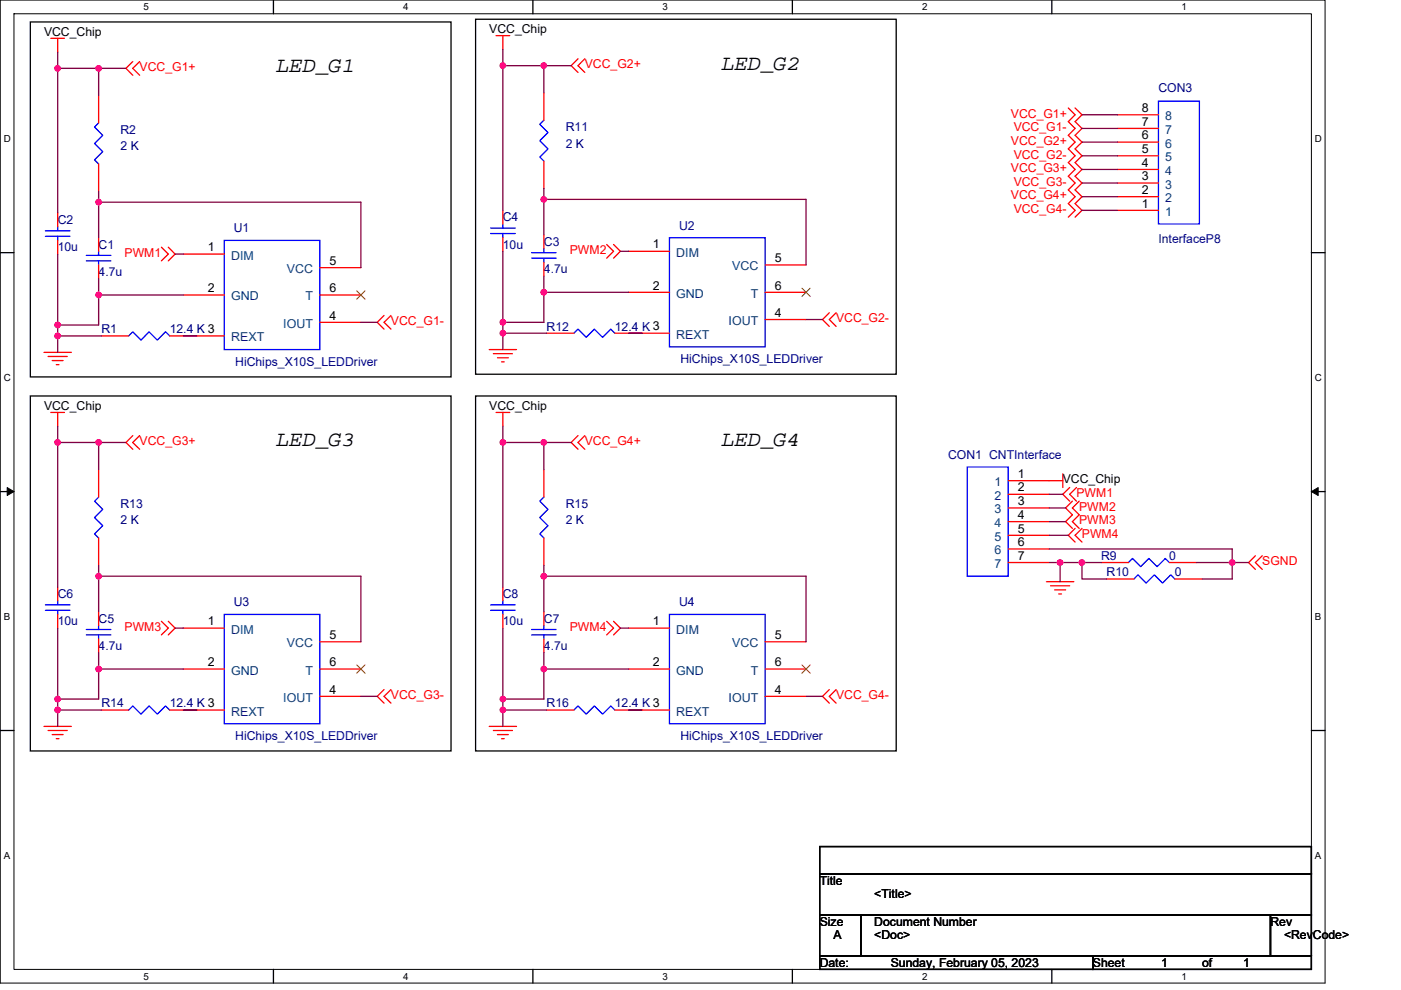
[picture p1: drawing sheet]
<svg xmlns="http://www.w3.org/2000/svg" width="297mm" height="210mm" viewBox="0 0 297 210" stroke-linecap="round" stroke-linejoin="round" font-family="sans-serif">
<path d="M.1 0h280.8v208.5h-280.8zM3 2.9h275v202.7h-275z" fill="none" stroke="#000" stroke-width=".21"/>
<g fill="#fff">
<path d="M30.5 .3h1.1v2.3h-1.1z"/>
<path d="M30.5 205.9h1.1v2.3h-1.1z"/>
</g>
<path d="M58 0v2.9M58 205.6v2.9" fill="none" stroke="#000" stroke-width=".28"/>
<g fill="#fff">
<path d="M85.5 .3h1.1v2.3h-1.1z"/>
<path d="M85.5 205.9h1.1v2.3h-1.1z"/>
</g>
<path d="M113 0v2.9M113 205.6v2.9" fill="none" stroke="#000" stroke-width=".28"/>
<g fill="#fff">
<path d="M140.5 .3h1.1v2.3h-1.1z"/>
<path d="M140.5 205.9h1.1v2.3h-1.1z"/>
</g>
<path d="M168 0v2.9M168 205.6v2.9" fill="none" stroke="#000" stroke-width=".28"/>
<g fill="#fff">
<path d="M195.5 .3h1.2v2.3h-1.2z"/>
<path d="M195.5 205.9h1.2v2.3h-1.2z"/>
</g>
<path d="M223 0v2.9M223 205.6v2.9" fill="none" stroke="#000" stroke-width=".28"/>
<g fill="#fff">
<path d="M250.5 .3h1.2v2.3h-1.2z"/>
<path d="M250.5 205.9h1.2v2.3h-1.2z"/>
<path d="M.8 28.3h1.5v2.3h-1.5z"/>
<path d="M278.8 28.3h1.5v2.3h-1.5z"/>
<path d="M.8 78.9h1.5v2.3h-1.5z"/>
<path d="M278.8 78.9h1.5v2.3h-1.5z"/>
</g>
<path d="M.1 53.6h2.9M278 53.6h2.9" fill="none" stroke="#000" stroke-width=".28"/>
<g fill="#fff">
<path d="M.8 129.6h1.4v2.3h-1.4z"/>
<path d="M278.8 129.6h1.4v2.3h-1.4z"/>
</g>
<path d="M.1 104.3h2.9M278 104.3h2.9" fill="none" stroke="#000" stroke-width=".28"/>
<path d="M1.5 103.4l1.5 .9-1.5 .8zM278 104.3l1.5-.9v1.7z" fill="#000" stroke="#000" stroke-width=".21"/>
<g fill="#fff">
<path d="M.8 180.3h1.4v2.3h-1.4z"/>
<path d="M278.8 180.3h1.4v2.3h-1.4z"/>
</g>
<g fill="none" stroke="#000" stroke-width=".28">
<path d="M6.4 4.7h89.2v75.2h-89.2zM100.8 4.1h89.2v75.3h-89.2zM6.4 84h89.2v75.3h-89.2zM100.8 84h89.2v75.3h-89.2zM.1 154.9h2.9M278 154.9h2.9M173.8 179.6h104.2v5.7h-104.2zM173.8 194h8.7v8.7h-8.7zM173.8 185.3h104.2v8.7h-104.2zM182.5 194h86.9v8.7h-86.9zM269.4 194h8.6v8.7h-8.6zM173.8 202.7h57.9v2.9h-57.9z"/>
<path d="M231.7 202.7h46.3v2.9h-46.3z"/>
</g>
<g fill="none" stroke="#f00" stroke-width=".28">
<path d="M10.8 8.1h2.9M12.2 8.1v2.9M28.1 13.1l-1.4 1.4 1.4 1.5M29.6 13.1l-1.5 1.4 1.5 1.5M105.2 7.6h2.9M106.6 7.6v2.9M115.3 19.7v5.8M122.6 12.5l-1.5 1.4 1.5 1.5M124 12.5l-1.4 1.4 1.4 1.5M20.9 34.8v5.8M20.9 20.3v5.8M115.3 34.2v5.8"/>
<path d="M226.5 22.9l1.4 1.4-1.4 1.5 1.4 1.4-1.4 1.5 1.4 1.4-1.4 1.5 1.4 1.4-1.4 1.5 1.4 1.4-1.4 1.5 1.4 1.4-1.4 1.5 1.4 1.4-1.4 1.5 1.4 1.4-1.4 1.5M227.9 22.9l1.5 1.4-1.5 1.5 1.5 1.4-1.5 1.5 1.5 1.4-1.5 1.5 1.5 1.4-1.5 1.5 1.5 1.4-1.5 1.5 1.5 1.4-1.5 1.5 1.5 1.4-1.5 1.5 1.5 1.4-1.5 1.5M236.9 38.8h8.7M236.9 35.9h8.7M236.9 33h8.7M236.9 30.1h8.7M236.9 27.2h8.7M236.9 24.3h8.7M12.2 45.2v2.9M12.2 51v2.9M20.9 50.4v2.9M20.9 56.2v2.9"/>
<path d="M34.2 52.4l1.5 1.5-1.5 1.4M35.7 52.4l1.4 1.5-1.4 1.4M38.9 53.9h8.7M67.8 56.8h8.7M106.6 44.6v2.9M106.6 50.4v2.9M115.3 49.8v2.9M115.3 55.6v2.9M128.6 51.9l1.5 1.4-1.5 1.5M130.1 51.9l1.4 1.4-1.4 1.5M133.3 53.3h8.6M162.2 56.2h8.7"/>
<path d="M236.9 44.6h8.7M236.9 41.7h8.7M9.3 74.7h5.8M10.2 75.6h4.1M11.1 76.5h2.3M11.9 77.3h.6M21.5 71.2h5.8M36 71.2h5.8M38.9 62.6h8.7M38.9 71.2h8.7M67.8 68.4h8.7M67.8 62.6h8.7"/>
<path d="M81.4 66.9l-1.4 1.5 1.4 1.4M82.9 66.9l-1.5 1.5 1.5 1.4M103.7 74.1h5.8M104.6 75h4M105.5 75.9h2.3M106.3 76.8h.6M115.9 70.7h5.8M130.4 70.7h5.8M133.3 62h8.6M133.3 70.7h8.6M162.2 67.8h8.7M162.2 62h8.7"/>
<path d="M175.8 66.3l-1.4 1.5 1.4 1.4M177.3 66.3l-1.5 1.5 1.5 1.4M10.8 87.5h2.9M12.2 87.5v2.9M20.9 99.6v5.8M28.1 92.4l-1.4 1.5 1.4 1.4M29.6 92.4l-1.5 1.5 1.5 1.4M105.2 87.5h2.9M106.6 87.5v2.9M115.3 99.6v5.8M122.6 92.4l-1.5 1.5 1.5 1.4M124 92.4l-1.4 1.5 1.4 1.4"/>
<path d="M20.9 114.1v5.8M115.3 114.1v5.8M213.8 104.8h8.6M213.8 107.7h8.6M213.8 110.6h8.6M213.8 113.5h8.6M213.8 116.4h8.6M213.8 119.3h8.6M225.3 102h-11.5M225.3 100.5v2.9M226.8 103.4l-1.5 1.4 1.5 1.5M227.4 106.3l-1.5 1.4 1.5 1.5-1.5 1.4 1.5 1.5"/>
<path d="M227.9 112.1l-1.4 1.4 1.4 1.5M228.2 103.4l-1.4 1.4 1.4 1.5M228.8 106.3l-1.4 1.4 1.4 1.5-1.4 1.4 1.4 1.5M229.4 112.1l-1.5 1.4 1.5 1.5M233.4 119.3h5.8M247.9 119.3h5.8M266.2 117.9l-1.5 1.4 1.5 1.5M267.6 117.9l-1.4 1.4 1.4 1.5M12.2 124.5v2.9M12.2 130.3v2.9M20.9 129.8v2.9M20.9 135.5v2.9"/>
<path d="M34.2 131.8l1.5 1.4-1.5 1.5M35.7 131.8l1.4 1.4-1.4 1.5M38.9 133.2h8.7M67.8 136.1h8.7M106.6 124.5v2.9M106.6 130.3v2.9M115.3 129.8v2.9M115.3 135.5v2.9M128.6 131.8l1.5 1.4-1.5 1.5M130.1 131.8l1.4 1.4-1.4 1.5M133.3 133.2h8.6M162.2 136.1h8.7"/>
<path d="M221.9 123.4h5.8M222.7 124.2h4.1M223.6 125.1h2.3M224.5 126h.6M234.6 122.8h5.8M249.1 122.8h5.8M9.3 154.1h5.8M10.2 154.9h4.1M11.1 155.8h2.3M11.9 156.7h.6M21.5 150.6h5.8M36 150.6h5.8"/>
<path d="M38.9 141.9h8.7M38.9 150.6h8.7M67.8 147.7h8.7M67.8 141.9h8.7M81.4 146.3l-1.4 1.4 1.4 1.4M82.9 146.3l-1.5 1.4 1.5 1.4M103.7 154.1h5.8M104.6 154.9h4M105.5 155.8h2.3M106.3 156.7h.6M115.9 150.6h5.8M130.4 150.6h5.8"/>
<path d="M133.3 141.9h8.6M133.3 150.6h8.6M162.2 147.7h8.7M162.2 141.9h8.7M175.8 146.3l-1.4 1.4 1.4 1.4M177.3 146.3l-1.5 1.4 1.5 1.4"/>
</g>
<g fill="none" stroke="#00f" stroke-width=".28">
<path d="M20.9 26.1l-.9 .8 1.8 1.8-1.8 1.7 1.8 1.8-1.8 1.7 .9 .9M115.3 25.5l-.9 .9 1.8 1.7-1.8 1.7 1.8 1.8-1.8 1.7 .9 .9M245.6 21.5h8.7v26h-8.7zM9.6 50.1h5.2M9.6 49h5.2M12.2 50.1v.9M12.2 48.1v.9M18.3 55.3h5.2M18.3 54.2h5.2M20.9 55.3v.9M20.9 53.3v.9M47.6 51h20.2v23.1h-20.2z"/>
<path d="M104 49.5h5.2M104 48.4h5.2M106.6 49.5v.9M106.6 47.5v.9M112.7 54.8h5.2M112.7 53.6h5.2M115.3 54.8v.8M115.3 52.7v.9M141.9 50.4h20.3v23.2h-20.3zM27.3 71.2l.8-.8 1.8 1.7 1.7-1.7 1.8 1.7 1.7-1.7 .9 .8M121.7 70.7l.9-.9 1.7 1.7 1.7-1.7 1.8 1.7 1.7-1.7 .9 .9M205.1 99.1h8.7v23.1h-8.7z"/>
<path d="M20.9 105.4l-.9 .9 1.8 1.7-1.8 1.8 1.8 1.7-1.8 1.7 .9 .9M115.3 105.4l-.9 .9 1.8 1.7-1.8 1.8 1.8 1.7-1.8 1.7 .9 .9M239.2 119.3l.9-.9 1.7 1.8 1.8-1.8 1.7 1.8 1.8-1.8 .8 .9M9.6 129.5h5.2M9.6 128.3h5.2M12.2 129.5v.8M12.2 127.4v.9M18.3 134.7h5.2M18.3 133.5h5.2M20.9 134.7v.8M20.9 132.7v.8M47.6 130.3h20.2v23.2h-20.2z"/>
<path d="M104 129.5h5.2M104 128.3h5.2M106.6 129.5v.8M106.6 127.4v.9M112.7 134.7h5.2M112.7 133.5h5.2M115.3 134.7v.8M115.3 132.7v.8M141.9 130.3h20.3v23.2h-20.3zM240.4 122.8l.9-.9 1.7 1.8 1.7-1.8 1.8 1.8 1.7-1.8 .9 .9M27.3 150.6l.8-.9 1.8 1.8 1.7-1.8 1.8 1.8 1.7-1.8 .9 .9M121.7 150.6l.9-.9 1.7 1.8 1.7-1.8 1.8 1.8 1.7-1.8 .9 .9"/>
</g>
<path d="M75.6 61.7l1.8 1.8M77.4 61.7l-1.8 1.8M170 61.1l1.8 1.8M171.8 61.1l-1.8 1.8M75.6 141l1.8 1.8M77.4 141l-1.8 1.8M170 141l1.8 1.8M171.8 141l-1.8 1.8" fill="none" stroke="#804000" stroke-width=".21"/>
<g fill="none" stroke="#800040" stroke-width=".28">
<path d="M12.2 11v3.5M12.2 14.5v30.7M12.2 14.5h8.7M20.9 14.5h5.8M20.9 14.5v5.8M106.6 10.5v3.4M106.6 13.9v30.7M106.6 13.9h8.7M115.3 13.9v5.8M115.3 13.9h5.8M115.3 40v2.3M229.4 24.3h7.5"/>
<path d="M229.4 27.2h7.5M229.4 30.1h7.5M229.4 33h7.5M229.4 35.9h7.5M229.4 38.8h7.5M12.2 53.9v15M20.9 59.1v3.5M20.9 40.6v2.3M20.9 42.9h55.6v13.9M20.9 42.9v7.5M37.1 53.9h1.8M106.6 53.3v15.1"/>
<path d="M115.3 42.3h55.6v13.9M115.3 58.5v3.5M115.3 42.3v7.5M131.5 53.3h1.8M229.4 41.7h7.5M229.4 44.6h7.5M12.2 71.2h9.3M12.2 68.9v2.3M12.2 71.2v3.5M20.9 62.6v6.3h-8.7M20.9 62.6h18M38.9 71.2h2.9"/>
<path d="M76.5 68.4h3.5M106.6 70.7h9.3M106.6 68.4v2.3M106.6 70.7v3.4M115.3 62v6.4h-8.7M115.3 62h18M133.3 70.7h2.9M170.9 67.8h3.5M12.2 90.4v3.5M20.9 93.9h5.8M20.9 93.9v5.7M20.9 93.9h-8.7v30.6"/>
<path d="M106.6 90.4v3.5M106.6 93.9v30.6M106.6 93.9h8.7M115.3 93.9v5.7M115.3 93.9h5.8M20.9 119.9v2.3M115.3 119.9v2.3M222.4 116.4h38.9v2.9M222.4 104.8h2.9M222.4 119.3h2.4M222.4 113.5h4.1M222.4 107.7h3.5"/>
<path d="M222.4 110.6h3.5M224.8 119.3v4.1M224.8 119.3h4.6M229.4 119.3v3.5h5.2M229.4 119.3h4M253.7 119.3h7.6M261.3 119.3v3.5h-6.4M261.3 119.3h3.4M12.2 133.2v15.1M20.9 122.2h55.6v13.9M20.9 122.2v7.6M20.9 138.4v3.5"/>
<path d="M37.1 133.2h1.8M106.6 133.2v15.1M115.3 122.2h55.6v13.9M115.3 138.4v3.5M115.3 122.2v7.6M131.5 133.2h1.8M12.2 148.3v2.3M12.2 150.6v3.5M12.2 150.6h9.3M20.9 141.9v6.4h-8.7M20.9 141.9h18M38.9 150.6h2.9"/>
<path d="M76.5 147.7h3.5M106.6 150.6h9.3M106.6 148.3v2.3M106.6 150.6v3.5M115.3 141.9v6.4h-8.7M115.3 141.9h18M133.3 150.6h2.9M170.9 147.7h3.5"/>
</g>
<g fill="#f0f" stroke="#f0f" stroke-width=".28">
<circle cx="12.2" cy="71.2" r=".57"/>
<circle cx="12.2" cy="68.9" r=".57"/>
<circle cx="20.9" cy="62.6" r=".57"/>
<circle cx="20.9" cy="14.5" r=".57"/>
<circle cx="12.2" cy="14.5" r=".57"/>
<circle cx="229.4" cy="119.3" r=".57"/>
<circle cx="224.7" cy="119.3" r=".57"/>
<circle cx="261.2" cy="119.3" r=".57"/>
<circle cx="20.9" cy="42.9" r=".57"/>
<circle cx="106.6" cy="70.7" r=".57"/>
<circle cx="106.6" cy="68.3" r=".57"/>
<circle cx="115.3" cy="13.9" r=".57"/>
<circle cx="106.6" cy="13.9" r=".57"/>
<circle cx="115.3" cy="42.3" r=".57"/>
<circle cx="115.3" cy="62" r=".57"/>
<circle cx="12.2" cy="148.3" r=".57"/>
<circle cx="12.2" cy="150.6" r=".57"/>
<circle cx="12.2" cy="93.8" r=".57"/>
<circle cx="20.9" cy="93.8" r=".57"/>
<circle cx="20.9" cy="141.9" r=".57"/>
<circle cx="20.9" cy="122.2" r=".57"/>
<circle cx="106.6" cy="148.3" r=".57"/>
<circle cx="106.6" cy="150.6" r=".57"/>
<circle cx="115.3" cy="93.8" r=".57"/>
<circle cx="106.6" cy="93.8" r=".57"/>
<circle cx="115.3" cy="141.9" r=".57"/>
<circle cx="115.3" cy="122.2" r=".57"/>
</g>
<g font-size="4.6">
<text x="58.6" y="15.3">LED_G1</text>
<text x="152.9" y="14.8">LED_G2</text>
<text x="58.6" y="94.7">LED_G3</text>
<text x="152.9" y="94.7">LED_G4</text>
</g>
<g font-size="2.6">
<text x="9.3" y="7.6">VCC_Chip</text>
<text x="103.7" y="7">VCC_Chip</text>
<text x="242.1" y="23.7">8</text>
<text x="242.1" y="29.5">6</text>
<text x="242.1" y="26.6">7</text>
<text x="242.1" y="35.3">4</text>
<text x="242.1" y="32.4">5</text>
<text x="242.1" y="41.1">2</text>
<text x="242.1" y="38.2">3</text>
<text x="242.1" y="44">1</text>
<text x="44.1" y="53.3">1</text>
<text x="138.4" y="52.7">1</text>
<text x="69.8" y="56.2">5</text>
<text x="164.2" y="55.6">5</text>
<text x="44.1" y="62">2</text>
<text x="69.8" y="62">6</text>
<text x="138.4" y="61.4">2</text>
<text x="164.2" y="61.4">6</text>
<text x="69.8" y="67.8">4</text>
<text x="164.2" y="67.2">4</text>
<text x="9.3" y="86.9">VCC_Chip</text>
<text x="103.7" y="86.9">VCC_Chip</text>
<text x="215.8" y="101.4">1</text>
<text x="215.8" y="104.2">2</text>
<text x="215.8" y="107.1">3</text>
<text x="225.3" y="102.5">VCC_Chip</text>
<text x="215.8" y="110">4</text>
<text x="215.8" y="112.9">5</text>
<text x="215.8" y="115.8">6</text>
<text x="215.8" y="118.7">7</text>
<text x="44.1" y="132.6">1</text>
<text x="69.8" y="135.5">5</text>
<text x="138.4" y="132.6">1</text>
<text x="164.2" y="135.5">5</text>
<text x="44.1" y="141.3">2</text>
<text x="69.8" y="141.3">6</text>
<text x="138.4" y="141.3">2</text>
<text x="164.2" y="141.3">6</text>
<text x="69.8" y="147.1">4</text>
<text x="164.2" y="147.1">4</text>
<text x="173.8" y="187.7">Title</text>
<text x="185.4" y="190.6">&lt;Title&gt;</text>
<text x="173.8" y="196.4">Size</text>
<text x="185.4" y="196.4">Document Number</text>
<text x="269.4" y="196.4">Rev</text>
<text x="176.7" y="199.3">A</text>
<text x="185.4" y="199.3">&lt;Doc&gt;</text>
<text x="272.2" y="199.3">&lt;RevCode&gt;</text>
<text x="173.8" y="205">Date:</text>
<text x="188.9" y="205">Sunday, February 05, 2023</text>
<text x="231.7" y="205">Sheet</text>
<text x="246.2" y="205">1</text>
<text x="254.9" y="205">of</text>
<text x="263.6" y="205">1</text>
</g>
<g font-size="2.6" fill="#f00">
<text x="29.6" y="15.1">VCC_G1+</text>
<text x="124" y="14.5">VCC_G2+</text>
<text x="214.3" y="24.9">VCC_G1+</text>
<text x="214.9" y="27.8">VCC_G1-</text>
<text x="214.3" y="30.7">VCC_G2+</text>
<text x="214.9" y="33.6">VCC_G2-</text>
<text x="214.3" y="36.5">VCC_G3+</text>
<text x="214.9" y="39.4">VCC_G3-</text>
<text x="214.3" y="42.3">VCC_G4+</text>
<text x="214.9" y="45.2">VCC_G4-</text>
<text x="120.8" y="53.9">PWM2</text>
<text x="26.4" y="54.5">PWM1</text>
<text x="82.9" y="69">VCC_G1-</text>
<text x="177.3" y="68.4">VCC_G2-</text>
<text x="29.6" y="94.4">VCC_G3+</text>
<text x="124" y="94.4">VCC_G4+</text>
<text x="228.2" y="105.4">PWM1</text>
<text x="228.8" y="108.3">PWM2</text>
<text x="228.8" y="111.2">PWM3</text>
<text x="229.4" y="114.1">PWM4</text>
<text x="267.6" y="119.9">SGND</text>
<text x="26.4" y="133.8">PWM3</text>
<text x="120.8" y="133.8">PWM4</text>
<text x="82.9" y="148.3">VCC_G3-</text>
<text x="177.3" y="148.3">VCC_G4-</text>
</g>
<g font-size="2.6" fill="#000080">
<text x="245.6" y="19.4">CON3</text>
<text x="25.5" y="28.4">R2</text>
<text x="119.9" y="27.8">R11</text>
<text x="25.5" y="31.9">2 K</text>
<text x="119.9" y="31.3">2 K</text>
<text x="12.2" y="47.5">C2</text>
<text x="106.6" y="46.9">C4</text>
<text x="12.2" y="53.3">10u</text>
<text x="20.9" y="52.7">C1</text>
<text x="49.6" y="49.3">U1</text>
<text x="106.6" y="52.7">10u</text>
<text x="115.3" y="52.2">C3</text>
<text x="144" y="48.7">U2</text>
<text x="245.6" y="51.6">InterfaceP8</text>
<text x="20.9" y="58.5">4.7u</text>
<text x="115.3" y="58">4.7u</text>
<text x="21.5" y="70.7">R1</text>
<text x="36" y="70.7">12.4 K 3</text>
<text x="115.9" y="70.1">R12</text>
<text x="130.4" y="70.1">12.4 K 3</text>
<text x="49.9" y="77.6">HiChips_X10S_LEDDriver</text>
<text x="144.3" y="77.1">HiChips_X10S_LEDDriver</text>
<text x="201" y="97.3">CON1 CNTInterface</text>
<text x="25.5" y="107.8">R13</text>
<text x="119.9" y="107.8">R15</text>
<text x="25.5" y="111.2">2 K</text>
<text x="119.9" y="111.2">2 K</text>
<text x="233.4" y="118.8">R9</text>
<text x="247.9" y="118.8">0</text>
<text x="234.6" y="122.2">R10</text>
<text x="249.1" y="122.2">0</text>
<text x="12.2" y="126.9">C6</text>
<text x="49.6" y="128.6">U3</text>
<text x="106.6" y="126.9">C8</text>
<text x="144" y="128.6">U4</text>
<text x="12.2" y="132.7">10u</text>
<text x="20.9" y="132.1">C5</text>
<text x="20.9" y="137.9">4.7u</text>
<text x="106.6" y="132.7">10u</text>
<text x="115.3" y="132.1">C7</text>
<text x="115.3" y="137.9">4.7u</text>
<text x="21.5" y="150">R14</text>
<text x="36" y="150">12.4 K 3</text>
<text x="115.9" y="150">R16</text>
<text x="130.4" y="150">12.4 K 3</text>
<text x="49.9" y="157">HiChips_X10S_LEDDriver</text>
<text x="144.3" y="157">HiChips_X10S_LEDDriver</text>
</g>
<g font-size="2.6" fill="#004080">
<text x="247.1" y="28.4">7</text>
<text x="247.1" y="25.5">8</text>
<text x="247.1" y="34.2">5</text>
<text x="247.1" y="31.3">6</text>
<text x="247.1" y="40">3</text>
<text x="247.1" y="37.1">4</text>
<text x="247.1" y="45.8">1</text>
<text x="247.1" y="42.9">2</text>
<text x="49" y="55.1">DIM</text>
<text x="60.8" y="57.9">VCC</text>
<text x="143.4" y="54.5">DIM</text>
<text x="155.2" y="57.4">VCC</text>
<text x="49" y="63.7">GND</text>
<text x="64.8" y="63.7">T</text>
<text x="143.4" y="63.2">GND</text>
<text x="159.2" y="63.2">T</text>
<text x="60.1" y="69.5">IOUT</text>
<text x="143.4" y="71.8">REXT</text>
<text x="154.5" y="68.9">IOUT</text>
<text x="49" y="72.4">REXT</text>
<text x="210.9" y="103.1">1</text>
<text x="210.9" y="106">2</text>
<text x="210.9" y="108.9">3</text>
<text x="210.9" y="111.8">4</text>
<text x="210.9" y="114.7">5</text>
<text x="210.9" y="117.6">6</text>
<text x="210.9" y="120.5">7</text>
<text x="49" y="134.4">DIM</text>
<text x="60.8" y="137.3">VCC</text>
<text x="143.4" y="134.4">DIM</text>
<text x="155.2" y="137.3">VCC</text>
<text x="49" y="143.1">GND</text>
<text x="64.8" y="143.1">T</text>
<text x="143.4" y="143.1">GND</text>
<text x="159.2" y="143.1">T</text>
<text x="60.1" y="148.9">IOUT</text>
<text x="154.5" y="148.9">IOUT</text>
<text x="49" y="151.8">REXT</text>
<text x="143.4" y="151.8">REXT</text>
</g>
<g font-size="2.1">
<text x="30.5" y="2.2">5</text>
<text x="85.5" y="2.2">4</text>
<text x="140.5" y="2.2">3</text>
<text x="195.5" y="2.2">2</text>
<text x="250.5" y="2.2">1</text>
<text x=".8" y="30.1">D</text>
<text x="278.8" y="30.1">D</text>
<text x=".8" y="80.8">C</text>
<text x="278.8" y="80.8">C</text>
<text x=".8" y="131.4">B</text>
<text x="278.8" y="131.4">B</text>
<text x=".8" y="182.1">A</text>
<text x="278.8" y="182.1">A</text>
<text x="30.5" y="207.8">5</text>
<text x="85.5" y="207.8">4</text>
<text x="140.5" y="207.8">3</text>
<text x="195.5" y="207.8">2</text>
<text x="250.5" y="207.8">1</text>
</g>
</svg>
